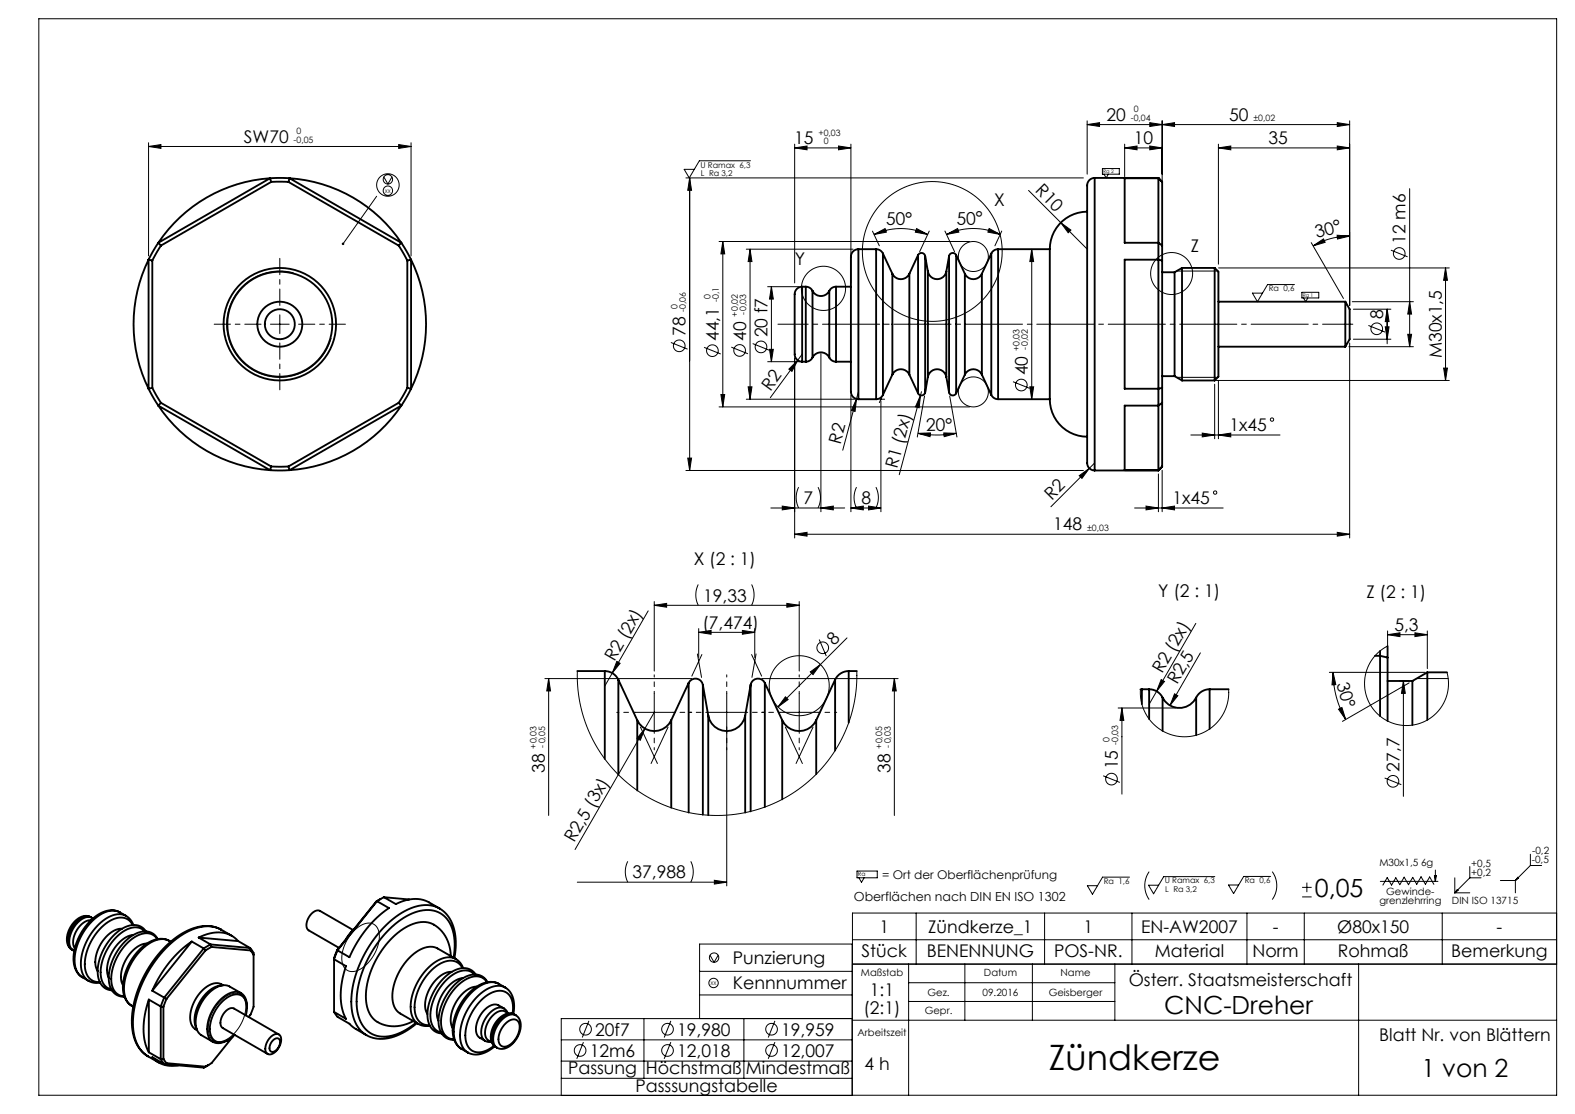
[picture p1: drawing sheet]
<svg xmlns="http://www.w3.org/2000/svg" width="420mm" height="297mm" viewBox="0 0 420 297" stroke-linecap="round" stroke-linejoin="round" font-family="sans-serif">
<g fill="none" stroke="#000" stroke-width=".27">
<path d="M10.4 5h404.7v287h-404.7zM39.6 39.1l3.3-.6v1.1zM39.6 38.1v30.1M39.6 39.1h70M106.3 38.5l3.3 .6-3.3 .5zM109.6 38.1v30.1M211.9 39.4l3.3-.5v1zM211.9 39.4h15M211.9 38.4v37M223.6 38.9l3.3 .5-3.3 .5zM226.9 38.4v37M289.9 33.2l3.3-.5v1z"/>
<path d="M289.9 33.2h70M289.9 32.2v14.2M299.9 39.4l3.3-.5v1zM299.9 39.4h10M299.9 38.4v8.7M306.6 32.7l3.3 .5-3.3 .5zM306.6 38.9l3.3 .5-3.3 .5zM309.9 33.2l3.3-.5v1zM309.9 32.2v16.1M324.9 39.4l3.3-.5v1zM324.9 38.4v32M324.9 39.4h35"/>
<path d="M356.6 32.7l3.3 .5-3.3 .5zM356.6 38.9l3.3 .5-3.3 .5zM359.9 32.2v49.2M100.4 52.3l-8.9 12.7M102.4 47.2l1 1.9 1.1-1.9M182.9 47.4h106M183.9 47.4v78M183.9 47.4l.5 3.3h-1zM200.1 42.9h-13.6l-2.7 4.5-1.3-2.3h2.6M274.3 50.8l15.6 15.6M282.9 59.4l2.7 1.9-.7 .8zM294 44.9h4.5v1.5h-4.5z"/>
<path d="M294.4 46.4l.6 1 .6-1M375.9 50.3v42.1M78.3 72.7a14.2 14.2 0 0 0-17.4 10.1 14.2 14.2 0 0 0 10 17.3 14.2 14.2 0 0 0 17.4-10M191.7 64.4h66.9M192.7 64.4l.6 3.3h-1.1zM192.7 64.4v44.1M199 66.4h28.5M200 66.4l.5 3.3h-1zM200 66.4v40M204.7 76.4h8.4M205.7 76.4v20M205.7 76.4l.5 3.3h-1z"/>
<path d="M232.7 61.6l1.8 3.9M233.1 62.5l2.9-1.6 .4 1zM233.1 62.5a16.9 16.9 0 0 1 14.3 0M244.4 60.9l3 1.6-3.3-.6zM247.8 61.6l-2.6 5.5M252 61.6l2.6 5.5M252.4 62.5l3-1.6 .3 1zM252.4 62.5a16.9 16.9 0 0 1 14.3 0M263.8 60.9l2.9 1.6-3.3-.6zM267.1 61.6l-1.8 3.9M275.1 66.4v40M275.1 66.4l.5 3.3h-1z"/>
<path d="M313.8 72.3h10.9M325 71.4h61.5M345.2 75.9h-7.2l-2.7 4.5-1.3-2.3h2.7M347.2 77.9h4.5v1.5h-4.5zM347.6 79.4l.6 1 .5-1M349.7 64.7l8.6 14.9M350.2 65.6l2.7-1.9 .5 .9zM356.6 62.7l3.3 .2-3.2 .8zM359.9 62.9a19.5 19.5 0 0 0-9.7 2.7M370.9 66.7l4.5 1.8M385.5 71.4v30M385.5 71.4l.5 3.3h-1z"/>
<path d="M72.1 86.4h5M74.6 83.9v5M178.9 91.3l4.5 1.8M187.7 92.6l4.5 1.8M195 92.5l4.5 1.8M200.7 91.6l4.5 1.8M204.7 96.4h8.5M205.2 93.1h1l-.5 3.3zM211.9 95.4v48M212.7 96l-1.5 3-.8-.6zM213.9 94.4l-8.5 11.6M218.9 94.3v42.1"/>
<path d="M359.7 92.4h17.2M359.9 91.4v52M360.6 80.4h16.3M360.9 90.4h10M360.9 82.4h10M364.9 86.8l4.5 1.7M369.4 87.1h1l-.5 3.3zM369.9 82.4v9.3M369.9 82.4l.5 3.3h-1zM375.4 89.1h1l-.5 3.3zM375.9 80.4l.5 3.3h-1zM385 98.1h1l-.5 3.3z"/>
<path d="M191.7 108.5h66.9M192.2 105.2h1.1l-.6 3.3zM199 106.4h28.9M199.5 103.1h1l-.5 3.3zM226.9 105.4v31M228.4 106.4l-.4 3.3-1-.3zM228.9 104.4l-4.2 15.6M234.6 106.4h1.3M234.9 106.8v29.6M235 106.2l-.5 1.1M244.8 115.5l3.3-.1-.1 1zM244.8 115.5l4.7 .5 5.5-.5"/>
<path d="M245.5 105.4l-.4 3.3-1-.2zM245.7 104.4l-5.9 22.2M246.5 105.6l-1.9 10.9M251.7 115.4l3.3 .1-3.2 .9zM253.3 105.6l1.9 10.9M270.1 101.8l4.5 1.7M274.6 103.1h1l-.5 3.3zM313.8 100.6h10.9M317.6 116h23.7M320.6 115.5l3.3 .5-3.3 .5zM323.9 102.4v14.6M324.4 101.4h62.1"/>
<path d="M324.9 116l3.3-.5v1zM324.9 101.4v15.6M182.9 125.4h106M183.4 122.1h1l-.5 3.3zM205.6 135.4h19.7M208.6 134.9l3.3 .5-3.3 .5zM213 129.9a6.2 6.2 0 0 0 0 5.5M218.1 129.9a6.2 6.2 0 0 1 0 5.5M218.9 135.4l3.3-.5v1zM226.9 135.4l3.3-.5v1zM226.9 135.4h8M228.4 129.9a6.2 6.2 0 0 0 0 5.5"/>
<path d="M231.6 134.9l3.3 .5-3.3 .5zM233.6 129.9a6.2 6.2 0 0 1 0 5.5M287.8 126.8l2.7-2-2 2.7zM291.9 123.4l-11.7 11.7M302.6 135.4h23.6M305.6 134.9l3.3 .5-3.3 .5zM308.9 126.3v10.1M309.9 135.4l3.3-.5v1zM309.9 125.4v11M186.2 155.8a6.2 6.2 0 0 0 0 5.6M200.4 155.8a6.2 6.2 0 0 1 0 5.6M211.9 142.4l3.3-.5v1z"/>
<path d="M211.9 142.4h148M356.6 141.9l3.3 .5-3.3 .5zM154 178.9v3.6l.5 3.8 .7 3.6 1.2 3.6 1.5 3.3 1.8 3.3 2.2 3.1 2.5 2.8 2.7 2.5 3 2.3 3.1 1.9 3.4 1.7 3.4 1.3 3.6 .9 3.8 .6 3.7 .2 3.8-.2 3.8-.5 3.5-.9 3.5-1.3 3.4-1.6 3-1.9 3.1-2.3 2.7-2.5 2.5-2.9 2.2-3.1 1.9-3.3 1.5-3.3 1.2-3.6 .7-3.5 .5-3.8 .1-3.8M163.3 179.4l-2 3.5M164.5 176.3l.9 .5-2.1 2.6zM172.9 162.9l-9.6 16.5M174.5 161.4l3.3-.5v1zM174.5 160.4v18.5M174.5 161.4h38.6M186 174.3l1.1 6.3M186.3 168.6l3.3-.5v1zM186.3 167.6v7.7"/>
<path d="M186.3 168.6h15M187.2 174.5l-2.7 5.8M198 168.1l3.3 .5-3.3 .5zM200.4 174.5l2.7 5.8M201.3 167.6v7.7M201.6 174.3l-1.1 6.3M209.8 160.9l3.3 .5-3.3 .5zM213.1 160.4v18.5M216.1 179.1l2.7-1.9-2 2.7zM218.5 170.5l1.8 4.4M225.9 170.1l-18.4 18.4M318.9 166.2l-12.5 21.6"/>
<path d="M320.1 174.1l-8.1 14M354.5 179.3h25.5M355.5 179.3l.7 3.2-1 .1zM355.5 179.3a25.1 25.1 0 0 0 3.4 12.5M370 169.2l3.3-.5v1zM370 168.2v4l-2.3 1.6-2 2.2-1.2 2.7-.6 2.8 .2 2.9 .9 2.7 1.6 2.4 2.1 1.9 3.1 1.5 3.3 .5 3.4-.5 1.6-.6 1.5-1 2.4-2.3 1.6-3 .7-3.3-.4-3.4M370 169.2h10.6M377.3 168.7l3.3 .5-3.3 .5zM380.6 168.2v10.1M145.3 180.9h39.2M146.3 180.9l.5 3.3h-1zM146.3 180.9v36.5"/>
<path d="M169.5 189.9h10M170.8 193.8l4.5 9.8M172 194.2l-1.2 3.2-.9-.6zM174.5 184.9v10M174.5 189.9l-21.1 36.6M178.2 193.8l-4.6 9.8M188.8 189.9h10M193.8 184.9v51.3M203.1 180.9h36.4M208.1 189.9h10M209.4 193.8l4.6 9.8M209.4 185.8l.8 .7-2.7 2z"/>
<path d="M213.1 184.9v10M216.8 193.8l-4.5 9.8M238.5 180.9l.5 3.3h-1zM238.5 180.9v36.5M298.2 188.8h15.3M299.2 188.8l.5 3.3h-1zM299.2 188.8v22.9M309.6 181.2l.9 .5-2.1 2.6zM313.2 185l.9 .5-2.1 2.6zM327.6 183.8v2.3l-.6 2.4-1 2.2-1.5 1.9-1.7 1.6-2.2 1.2-2.2 .8-2.4 .2-2.4-.2-2.4-.7-2-1.2-1.9-1.6-1.5-1.9-1-2.2-.6-2.4-.1-2.4M356.9 189.1l1-.5 1 3.2zM373.2 181.6h2.4"/>
<path d="M374.2 181.6l.5 3.3h-1zM374.2 181.6v30.7M375.8 182.1l-17.8 10.2M377.8 180.9h8.4M294.2 206.8l4.4 1.8M369.2 207.4l4.5 1.8M153.9 235.2h39.9M167.4 229.6a6.2 6.2 0 0 0 0 5.6M184.2 229.6a6.2 6.2 0 0 1 0 5.6M190.5 234.7l3.3 .5-3.3 .5zM228.5 232.2h5.4v1.8h-5.4zM229 234l.7 1.2 .7-1.2"/>
<path d="M301.2 233.8h-7.2l-2.7 4.6-1.3-2.3h2.7M306.4 232.4a6.5 6.5 0 0 0 0 7.4M323.9 233.7h-13.6l-2.7 4.6-1.3-2.3h2.7M338.8 233.7h-7.1l-2.7 4.5-1.4-2.2h2.7M339.3 232.4a6.3 6.3 0 0 1 0 7.4M347.2 239.1h2.6M347.2 236.6h2.6M348.5 235.3v2.6M368.1 235h15.4M382.4 235.8l-1.2-2-1.1 2-1.1-2-1.2 2-1.1-1.9-1.1 2-1.2-2-1.1 2-1.1-1.9-1.1 2-1.2-2-1.1 2M382.5 233.5h.5l-.2 1.5zM382.8 232v3"/>
<path d="M387.9 234v4M387.9 238h4M388.6 237.2l.2 .2-.9 .6zM391.9 234l-4 4M391.9 231v3M391.9 234h3M400.1 234.7h4M404.1 234.7v3.3M404.8 233.9l.2 .2-.9 .6zM408.1 230.7l-4 4M408.1 227.7v3M408.1 230.7h3"/>
<path d="M94.5 248.1a4.5 4.5 0 0 1 5.3-1.6 5.1 5.1 0 0 1 .9 5.8 9.5 9.5 0 0 1-6.5 6.7 2.98 2.98 0 0 1-3.1-3.5 11.2 11.2 0 0 1 3.4-7.4zM186.6 259h40.6M189.3 254.7l1.1 1.9 1.1-1.9M227.3 257h187.8M227.3 243.4h187.8v13.7h-187.8zM227.3 250.5h187.8M242.3 257v35M244.3 243.4v13.7M257.3 257v15M275.3 257v15M278.6 243.4v13.7M297.3 257v15"/>
<path d="M301.9 243.4v13.7M332.5 243.4v13.7M347.8 243.4v13.7M362.3 257v35M384.6 243.4v13.7M58.8 266.8a4.5 4.5 0 0 1 5.4-1.6 5.1 5.1 0 0 1 .9 5.8 9.5 9.5 0 0 1-6.5 6.7 2.98 2.98 0 0 1-3.1-3.5 11.2 11.2 0 0 1 3.3-7.4zM149.7 271.6h77.5v20.5h-77.5zM149.7 277.2h77.5M155.6 277.8l-1.8 4.5M157 272.2l-1.7 4.4M171.7 271.6v15.9M178.9 272.2l-1.8 4.4"/>
<path d="M178.9 277.8l-1.8 4.5M186.6 265.3h40.6M198.4 271.6v15.9M206.6 272.2l-1.7 4.4M206.6 277.8l-1.7 4.5M227.2 271.6h-40.6v-19.9h40.6l.1 40.3M227.3 272h187.8M242.3 262h55M242.3 267h55M149.7 282.9h77.5M149.7 287.5h77.5"/>
<circle cx="103.4" cy="50.8" r="1.25"/>
<circle cx="103.4" cy="49.3" r="3"/>
<circle cx="103.4" cy="47.8" r="1.25"/>
<circle cx="219.6" cy="76.9" r="5.9"/>
<circle cx="248.6" cy="67" r="18.6"/>
<circle cx="259.6" cy="68.4" r="4"/>
<circle cx="312.4" cy="72.9" r="5.6"/>
<circle cx="373.1" cy="67.6" r="1.56"/>
<circle cx="181.1" cy="92.2" r="1.56"/>
<circle cx="190" cy="93.5" r="1.56"/>
<circle cx="197.2" cy="93.4" r="1.56"/>
<circle cx="202.9" cy="92.5" r="1.56"/>
<circle cx="367.1" cy="87.7" r="1.56"/>
<circle cx="259.6" cy="104.5" r="4"/>
<circle cx="272.3" cy="102.7" r="1.56"/>
<circle cx="339.2" cy="111.9" r=".44"/>
<circle cx="324" cy="131.3" r=".44"/>
<circle cx="219.4" cy="172.7" r="1.56"/>
<circle cx="213.1" cy="182.8" r="8"/>
<circle cx="296.4" cy="207.7" r="1.56"/>
<circle cx="371.5" cy="208.3" r="1.56"/>
<circle cx="190.4" cy="255.3" r="1.25"/>
<circle cx="156.2" cy="274.4" r="1.56"/>
<circle cx="178" cy="274.4" r="1.56"/>
<circle cx="190.3" cy="262.1" r="1.25"/>
<circle cx="205.7" cy="274.4" r="1.56"/>
<circle cx="154.7" cy="280.1" r="1.56"/>
<circle cx="178" cy="280.1" r="1.56"/>
<circle cx="205.7" cy="280.1" r="1.56"/>
</g>
<g fill="#000">
<path d="M382.8 233.5v1.5l.2-1.5zM382.5 233.5l.3 1.5v-1.5z" fill-rule="evenodd"/>
<path d="M404.1 234.7l.9-.6-.1-.1zM404.8 233.9l-.7 .8 .8-.7zM388.7 237.3l-.8 .7 .9-.6zM388.6 237.2l-.7 .8 .8-.7z" fill-rule="evenodd"/>
</g>
<path d="M207.4 86.4h153.4" fill="none" stroke="#000" stroke-width=".27" stroke-dasharray="15.2 1.3 1.3 1.3" stroke-dashoffset="7.2"/>
<g fill="#000">
<path d="M282.9 59.4l2.7 1.9-.7 .8zM91.2 64.8a.34 .34 0 0 1 .5 0 .34 .34 0 0 1 0 .4 .34 .34 0 0 1-.4 .1l.2-.3-.2 .3zM212.7 96l-1.5 3-.8-.6zM287.8 126.8l2.7-2-2 2.7zM164.5 176.3l.9 .5-2.1 2.6zM172 194.2l-1.2 3.2-.9-.6zM309.6 181.2l.9 .5-2.1 2.6zM313.2 185l.9 .5-2.1 2.6zM190.5 234.7l3.3 .5-3.3 .5z"/>
<path d="M223.6 38.9l3.3 .5-3.3 .5zM211.9 39.4l3.3-.5v1z"/>
<path d="M356.6 32.7l3.3 .5-3.3 .5zM309.9 33.2l3.3-.5v1zM306.6 32.7l3.3 .5-3.3 .5zM289.9 33.2l3.3-.5v1zM356.6 38.9l3.3 .5-3.3 .5zM324.9 39.4l3.3-.5v1zM306.6 38.9l3.3 .5-3.3 .5zM299.9 39.4l3.3-.5v1zM231.6 134.9l3.3 .5-3.3 .5zM226.9 135.4l3.3-.5v1zM218.9 135.4l3.3-.5v1zM208.6 134.9l3.3 .5-3.3 .5zM377.3 168.7l3.3 .5-3.3 .5zM370 169.2l3.3-.5v1z"/>
<path d="M192.7 64.4l.6 3.3h-1.1zM192.2 105.2h1.1l-.6 3.3z"/>
<path d="M244.4 60.9l3 1.6-3.3-.6zM233.1 62.5l2.9-1.6 .4 1z"/>
<path d="M263.8 60.9l2.9 1.6-3.3-.6zM252.4 62.5l3-1.6 .3 1z"/>
<path d="M356.6 62.7l3.3 .2-3.2 .8zM350.2 65.6l2.7-1.9 .5 .9z"/>
<path d="M375.4 89.1h1l-.5 3.3zM375.9 80.4l.5 3.3h-1zM369.4 87.1h1l-.5 3.3zM369.9 82.4l.5 3.3h-1zM385 98.1h1l-.5 3.3zM385.5 71.4l.5 3.3h-1zM183.4 122.1h1l-.5 3.3zM183.9 47.4l.5 3.3h-1zM199.5 103.1h1l-.5 3.3zM200 66.4l.5 3.3h-1zM205.2 93.1h1l-.5 3.3zM205.7 76.4l.5 3.3h-1zM274.6 103.1h1l-.5 3.3zM275.1 66.4l.5 3.3h-1zM374.2 181.6l.5 3.3h-1z"/>
<path d="M244.8 115.5l3.3-.1-.1 1zM251.7 115.4l3.3 .1-3.2 .9z"/>
<path d="M245.5 105.4l-1.4 3.1 1 .2zM228.4 106.4l-1.4 3 1 .3z"/>
<path d="M211.9 142.4l3.3-.5v1zM356.6 141.9l3.3 .5-3.3 .5zM305.6 134.9l3.3 .5-3.3 .5zM309.9 135.4l3.3-.5v1zM320.6 115.5l3.3 .5-3.3 .5zM324.9 116l3.3-.5v1z"/>
<path d="M174.5 161.4l3.3-.5v1zM209.8 160.9l3.3 .5-3.3 .5zM39.6 39.1l3.3-.6v1.1zM106.3 38.5l3.3 .6-3.3 .5z"/>
<path d="M198 168.1l3.3 .5-3.3 .5zM186.3 168.6l3.3-.5v1z"/>
<path d="M355.5 179.3l.7 3.2-1 .1zM356.9 189.1l1-.5 1 3.2z"/>
<path d="M209.4 185.8l-1.9 2.7 2.7-2zM216.1 179.1l.7 .8 2-2.7z"/>
<path d="M299.2 188.8l.5 3.3h-1zM146.3 180.9l.5 3.3h-1zM238.5 180.9l.5 3.3h-1z"/>
</g>
<path d="M169.5 189.9h-5M174.5 184.9v-5M174.5 194.9v5M179.5 189.9h5M188.8 189.9h-5M193.8 184.9v-5M193.8 194.9v5M198.8 189.9h5M208.1 189.9h-5M213.1 184.9v-5M213.1 194.9v5M218.1 189.9h5" fill="none" stroke="#000" stroke-width=".27" stroke-dasharray="15.2 1.3 1.3 1.3" stroke-dashoffset="14.6"/>
<path d="M69.6 86.4h-12.5M74.6 81.4v-12.5M74.6 91.4v12.5M79.6 86.4h12.5" fill="none" stroke="#000" stroke-width=".27" stroke-dasharray="15.2 1.3 1.3 1.3" stroke-dashoffset="10.9"/>
<g fill="none" stroke="#000" stroke-width=".5">
<path d="M72 47.5h5.2M72 47.5a39 39 0 0 0-29.8 17.2M72 47.5l.3 1M72 47.5l-29.8 17.2M72.3 48.5h4.6M72.3 48.5l-29.4 17M76.9 48.5l29.4 17M77.2 47.5a39 39 0 0 1 29.8 17.2M77.2 47.5l-.3 1M77.2 47.5l29.8 17.2M289.9 56.4a10 10 0 0 0-10 10M291.9 47.4a2.38 2.38 0 0 0-2 3.2v72.2a2.17 2.17 0 0 0 2 2.6"/>
<path d="M291.9 47.4v78M291.9 47.4h17M308.9 47.4v.1M308.9 47.5h-9v17.2h9M308.9 47.4l1 1.1M308.9 47.5v17.2M308.9 47.5l1 1M309.9 48.5v17M39.6 69.2a39 39 0 0 0 0 34.4M39.6 69.2l1 .3M39.6 69.2v34.4M40.6 69.5v33.9"/>
<path d="M42.2 64.7l-2.6 4.5M42.2 64.7l.7 .8M42.9 65.5l-2.3 4M106.3 65.5l2.3 4M107 64.7l2.6 4.5M107 64.7l-.7 .8M108.6 69.5v33.9M109.6 69.2a39 39 0 0 1 0 34.4M109.6 69.2l-1 .3M109.6 69.2v34.4M213.9 76.4a2.21 2.21 0 0 0-2 2.8v14.5a2.21 2.21 0 0 0 2 2.7M213.9 76.4v20"/>
<path d="M213.9 76.4h1M214.9 76.4a2 2 0 0 1 1.8 1.1M214.9 76.4v20M216.7 77.5a2.5 2.5 0 0 0 2.2 1.4 2.5 2.5 0 0 0 2.2-1.4M216.7 77.5v17.8M221.1 77.5v17.8M222.9 76.4a2 2 0 0 0-1.8 1.1M222.9 76.4v20M222.9 76.4h4M228.9 66.4a2.37 2.37 0 0 0-2 3.2v34.2a2.17 2.17 0 0 0 2 2.6M228.9 66.4v40M228.9 66.4h4.7"/>
<path d="M233.6 66.4a2 2 0 0 1 1.8 1.2M233.6 66.4v40M235.4 67.6v37.7M235.4 67.6l2.6 5.4M238 73a2.5 2.5 0 0 0 2.2 1.4 2.5 2.5 0 0 0 2.3-1.4M238 73v26.9M242.5 73v26.9M244.8 68a1 1 0 0 1 1.1-.6 1 1 0 0 1 .8 .9M244.8 68v36.9M244.8 68l-2.3 5M246.7 68.3v36.3M246.7 68.3l.7 4.1"/>
<path d="M247.4 72.4a2.5 2.5 0 0 0 2.5 2 2.5 2.5 0 0 0 2.5-2M247.4 72.4v28.1M252.4 72.4v28.1M253.1 68.3v36.3M253.1 68.3l-.7 4.1M255 68a1 1 0 0 0-1.1-.6 1 1 0 0 0-.8 .9M255 68v36.9M255 68l2.3 5M257.3 73a2.5 2.5 0 0 0 2.3 1.4 2.5 2.5 0 0 0 2.2-1.4M257.3 73v26.9M261.8 73v26.9M264.3 67.6v37.7"/>
<path d="M264.3 67.6l-2.5 5.4M266.2 66.4a2 2 0 0 0-1.9 1.2M266.2 66.4v40M266.2 66.4h13.7M279.9 66.4v40M308.9 64.7v4.5M308.9 69.2h-9v34.4h9M308.9 69.2v34.4M308.9 64.7l1 .8M308.9 69.2l1 .3M309.9 65.5v4M309.9 72.6h3.3"/>
<path d="M309.9 69.5v33.9M313.2 72.6v27.7M315.2 71.4v30M315.2 71.4h8.7M315.2 71.4l-2 1.2M323.9 71.4v30M323.9 71.4l1 1v28l-1 1M213.9 96.4h1M216.7 95.3a2 2 0 0 1-1.8 1.1M216.7 95.3a2.5 2.5 0 0 1 2.2-1.4 2.5 2.5 0 0 1 2.2 1.4M221.1 95.3a2 2 0 0 0 1.8 1.1M222.9 96.4h4"/>
<path d="M238 99.9a2.5 2.5 0 0 1 2.2-1.5 2.5 2.5 0 0 1 2.3 1.5M238 99.9l-2.6 5.4M242.5 99.9l2.3 5M257.3 99.9a2.5 2.5 0 0 1 2.3-1.5 2.5 2.5 0 0 1 2.2 1.5M257.3 99.9l-2.3 5M261.8 99.9l2.5 5.4M324.9 92.4h33.9M324.9 80.4h33.9M358.8 80.4v12M358.8 80.4l1.1 2v8l-1.1 2M39.6 103.6l2.6 4.5M40.6 103.4l2.3 4"/>
<path d="M40.6 103.4l-1 .2M42.2 108.1a39 39 0 0 0 29.8 17.2M42.2 108.1l29.8 17.2M42.9 107.4l29.4 17M42.9 107.4l-.7 .7M106.3 107.4l.7 .7M106.3 107.4l-29.4 17M107 108.1a39 39 0 0 1-29.8 17.2M107 108.1l-29.8 17.2M108.6 103.4l-2.3 4M108.6 103.4l1 .2M109.6 103.6l-2.6 4.5"/>
<path d="M228.9 106.4h4.7M235.4 105.3a2 2 0 0 1-1.8 1.1M246.7 104.6a1 1 0 0 1-.8 .8 1 1 0 0 1-1.1-.5M247.4 100.5a2.5 2.5 0 0 1 2.5-2.1 2.5 2.5 0 0 1 2.5 2.1M247.4 100.5l-.7 4.1M252.4 100.5l.7 4.1M253.1 104.6a1 1 0 0 0 .8 .8 1 1 0 0 0 1.1-.5M264.3 105.3a2 2 0 0 0 1.9 1.1M266.2 106.4h13.7M279.9 106.4a10 10 0 0 0 10 10M308.9 103.6v4.5M308.9 108.1h-9v17.2h9"/>
<path d="M308.9 108.1v17.2M309.9 103.4v4M309.9 100.3h3.3M309.9 103.4l-1 .2M309.9 107.4l-1 .7M309.9 107.4v17M313.2 100.3l2 1.1M315.2 101.4h8.7M72 125.3h5.2M72.3 124.4h4.6M72.3 124.4l-.3 .9M76.9 124.4l.3 .9"/>
<path d="M291.9 125.4h17M308.9 125.3v.1M309.9 124.4l-1 1M309.9 124.4l-1 .9M154 178.9h7.3M161.3 178.9a4 4 0 0 1 3.6 2.3M161.3 178.9v23.4M226.3 178.9a4 4 0 0 0-3.6 2.3M226.3 178.9v13.8M226.3 178.9h2.2M366.7 174.8h1.3M368 173.5v1.3"/>
<path d="M368 174.8v16.1M368 174.8l2 .5M370 172.2v3.1M370 175.3v16.9M380.6 179.3v12.7M380.6 179.3h5.3M380.6 179.3l-4 2.3M164.9 181.2v25.3M164.9 181.2l5 10.8M169.9 192a5 5 0 0 0 4.6 2.9 5 5 0 0 0 4.5-2.9M169.9 192v18.7M179 192v23.4"/>
<path d="M183.6 182.1a2 2 0 0 1 2.1-1.2 2 2 0 0 1 1.7 1.7M183.6 182.1v34.5M183.6 182.1l-4.6 9.9M187.4 182.6v34.6M187.4 182.6l1.5 8.2M188.9 190.8a5 5 0 0 0 4.9 4.1 5 5 0 0 0 4.9-4.1M188.9 190.8v26.5M198.7 190.8v25.8M200.2 182.6v33.7M200.2 182.6l-1.5 8.2M204 182.1a2 2 0 0 0-2.1-1.2 2 2 0 0 0-1.7 1.7M204 182.1v33.1"/>
<path d="M204 182.1l4.6 9.9M208.6 192a5 5 0 0 0 4.5 2.9 5 5 0 0 0 4.6-2.9M208.6 192v21.1M217.7 192v14.4M222.7 181.2v18.9M222.7 181.2l-5 10.8M304.5 183.8v3.9M304.5 183.8h1.9M304.5 183.8h-.4M306.4 183.8a4 4 0 0 1 3.6 2.2M306.4 183.8v7.9M310 186a5 5 0 0 0 4.5 2.8 5 5 0 0 0 4.5-2.8"/>
<path d="M310 186v8.9M319 186v10M322.6 183.8a4 4 0 0 0-3.6 2.2M322.6 183.8v10.5M322.6 183.8h5M370 181.6h6.6M376.6 181.6v11.7M101.4 239.7l-1.1 .7M102.4 239.2l-1.9 1.1M102.4 239.2l3.2 1.8a9.3 9.3 0 0 1 8.8-.4l2.8 1.6M102.4 239.2l6.7 .6M19.2 253.2l.3 .2"/>
<path d="M19.5 253.3l.3 .2M24.2 244.5a3.9 3.9 0 0 0-4.9 1.9 5.3 5.3 0 0 0-.7 6.3l.5 .4M24.3 245.3a5.7 5.7 0 0 0-4.7 5l-.1 1.3 .4 1.2M24.5 244.7a3.1 3.1 0 0 0-4.1 1.1 6.7 6.7 0 0 0-2 6.5l.8 .9M24.8 244.9a2.72 2.72 0 0 0-3.7 .7 7 7 0 0 0-2.4 6.9l.8 .8M32 243.2a6 6 0 0 0-6.8 1.3 14.6 14.6 0 0 0-5.5 12.5 4.9 4.9 0 0 0 2.3 3.6M32 243.2a5.3 5.3 0 0 0-5.7 1 15.1 15.1 0 0 0-6.3 13.3 4.2 4.2 0 0 0 2 3l1.6 1M32 243.2l1.6 1M32.5 247.6a7.1 7.1 0 0 0-5.7 4.2 7.1 7.1 0 0 0-.8 7M33.6 244.2a4.4 4.4 0 0 1 2 2.4M33.6 244.2a5.3 5.3 0 0 0-5.7 .9 15.1 15.1 0 0 0-6.2 13.4 4.3 4.3 0 0 0 1.9 3M33.6 244.2h.1"/>
<path d="M35.4 246.6a3.8 3.8 0 0 0-5.6-1.4 14.2 14.2 0 0 0-7.1 13.1 3.6 3.6 0 0 0 3.9 3.5M35.6 249.3a9.2 9.2 0 0 0-6.7 6.9 6.3 6.3 0 0 0 .1 4.5M38.6 248.3a4 4 0 0 0-5.2-.3 13.8 13.8 0 0 0-6.5 12.4 3.6 3.6 0 0 0 2.8 3.3M38.9 248.3a4.3 4.3 0 0 0-6.1-.9 14 14 0 0 0-6.6 13.1 3.9 3.9 0 0 0 3.6 3.5M39.2 251.5a7.9 7.9 0 0 0-6.2 5.4 6.7 6.7 0 0 0-.2 5.7M41.9 250.4a3.7 3.7 0 0 0-5-1.1 13.8 13.8 0 0 0-7.1 12.9 3.6 3.6 0 0 0 3.3 3.4M42.1 250.4a4.1 4.1 0 0 0-5.8-1.5 14.3 14.3 0 0 0-7.3 11.8M45.1 250.8a6 6 0 0 0-6.7 1.3 14.6 14.6 0 0 0-5.5 12.5 4.9 4.9 0 0 0 2.3 3.6M45.1 250.8a5.3 5.3 0 0 0-5.7 1 15.1 15.1 0 0 0-6.2 13.3 4.2 4.2 0 0 0 1.9 3.1M45.1 250.8l.4 .3M51.1 251a30.5 30.5 0 0 0-10.5 13.1M51.1 251l3.2 1.9"/>
<path d="M51.1 251l-10.5 13.1M53 250a8.6 8.6 0 0 1 10.1 .4l.4 .5M53 250l3.2 1.8M53 250l10.5 .9M54.3 252.9l-10.5 13.1M54.3 252.9l.5 .5M54.8 253.4l-10.4 12.9M56.2 251.8l-1.9 1.1M56.2 251.8l.2 .7M56.2 251.8l10.5 .9M56.4 252.5l-1.6 .9M56.4 252.5l10.4 .9"/>
<path d="M59 247.8a10.1 10.1 0 0 0-10.4 1 29.8 29.8 0 0 0-13.4 24.1 9.9 9.9 0 0 0 4.2 8.7M59 247.8a9.5 9.5 0 0 0-9.4 .8 30.1 30.1 0 0 0-14.1 25 9.4 9.4 0 0 0 3.9 8M59 247.8l2.8 1.7M63.5 250.9l3.2 1.8M66.7 252.7l.9 1.3v14.4l-.8 2.1-.5 .6M66.7 252.7l.1 .7M66.8 253.4l.8 1.2M89.9 253.3l-.8 2.1v14.4M89.9 253.3l.1 .1M90 253.4l-.9 2.3 3.2 1.9a17.9 17.9 0 0 0 0 14l-3.2-1.8M94.1 248.1l-1.2 1.4M94.1 247.9l-8.8-5a2.81 2.81 0 0 0-3.1 2 2.44 2.44 0 0 0 .1 3.2l8.1 4.6"/>
<path d="M94.5 247.6l-1.2 1.2-1 1.5M100.3 240.4l-10.4 12.9M100.5 240.3l3.2 1.8a30.5 30.5 0 0 0-10.5 13.1l-3.2-1.8M100.5 240.3l-10.5 13.1M100.5 240.3l-.2 .1M117.2 242.2a9.7 9.7 0 0 1 4.3 8.8l-.3 4.5M117.2 242.2a9.4 9.4 0 0 0-9.3 .7 30.1 30.1 0 0 0-14.2 25 9.4 9.4 0 0 0 4 8.1M120.2 254.9a9 9 0 0 0-6.1-9 11.3 11.3 0 0 0-9.3 4 22.9 22.9 0 0 0-7.1 17.3 6.8 6.8 0 0 0 7.6 6.4l2.1-.3 2.8-1.1M120.4 259.1a7.1 7.1 0 0 0-5.7 4.2 7.1 7.1 0 0 0-.7 7M121 255.3a12.9 12.9 0 0 0-2.2-10.7 7.6 7.6 0 0 0-8.9-1.1 27.3 27.3 0 0 0-13.4 15.9 17 17 0 0 0 0 13.7 7 7 0 0 0 8.8 2.8 17.4 17.4 0 0 0 5.7-3.2M121.6 255.7l-4.9-2.8a5.3 5.3 0 0 0-5.7 .9 15.1 15.1 0 0 0-6.2 13.3 4.2 4.2 0 0 0 1.9 3.1l4.9 2.8M121.6 255.7l1.2 1 .7 1.4"/>
<path d="M121.6 255.7a5.5 5.5 0 0 0-6 1.1 15.2 15.2 0 0 0-6 12.9 4.4 4.4 0 0 0 2 3.3M123.3 258.1a3.8 3.8 0 0 0-5.5-1.4 14.2 14.2 0 0 0-7.2 13.1 3.6 3.6 0 0 0 3.9 3.5M126.5 259.8a4.1 4.1 0 0 0-5.4-.1 13.7 13.7 0 0 0-6.2 12.5 3.5 3.5 0 0 0 2.7 3M126.9 259.8a4.1 4.1 0 0 0-5.8-1 14.1 14.1 0 0 0-7 13 4 4 0 0 0 3.7 3.7M23.6 261.5l1.3 .5h1.8M29 260.7a4.4 4.4 0 0 0 4 5h.2M35.1 268.2l.4 .2M39.7 266.5a17.9 17.9 0 0 0 0 14M39.7 266.5l3.2 1.8M39.7 266.5v14M40.6 264.1l3.2 1.9M42.9 268.3l.7 .1"/>
<path d="M42.9 268.3v14.1M43.6 268.4v13.9M43.8 266l-.9 2.3M43.8 266l.6 .3M44.4 266.3l-.8 2.1M59.4 262.7a8.7 8.7 0 0 0-7.1 6.6 6.5 6.5 0 0 0 .2 5.2M59.5 262.7a4 4 0 0 0-5.2 1 9.9 9.9 0 0 0-3.3 9.3l.6 1 1 .7M62.2 276.3l-5.8 7.1-1.6 1M64.3 264.8l-3.1-1.8a4.6 4.6 0 0 0-5.2 1.5 11 11 0 0 0-3.6 9.6l.8 1.5 3.6 2.2M65.6 270.7a4.7 4.7 0 0 0-1.1-5.2 4.5 4.5 0 0 0-5.2 1.5 10 10 0 0 0-3.1 8.8 2.83 2.83 0 0 0 4.5 1.5l1.9-1.4M65.9 268.6a3.4 3.4 0 0 0-3-4.2 8.7 8.7 0 0 0-6.6 5.6 7.4 7.4 0 0 0-.3 7.1 3.5 3.5 0 0 0 4.9 .1M72 276.6a1.63 1.63 0 0 1 2.8-.2 4 4 0 0 1-3 4.7 1.79 1.79 0 0 1-.9-2.6z"/>
<path d="M72.8 277.3a1.02 1.02 0 0 1 1.4-.4 1.02 1.02 0 0 1 .4 1.4 2.14 2.14 0 0 1-2.4 2 2.23 2.23 0 0 1 .6-3zM74.4 275.8l-12-6.9a2.66 2.66 0 0 0-3.1 1.9 2.59 2.59 0 0 0 .1 3.3l12 6.9M89.1 269.8l.9 1.3 3.2 1.8 1.5 1.3 3 1.8M111.2 272.8a14.1 14.1 0 0 1-11.1 4l-2.4-.9M111.6 273h.1M111.6 273l1.3 .5h1.7M123.1 279.6l1.6 1M123.5 260.7a9.2 9.2 0 0 0-6.7 7 6.4 6.4 0 0 0 .1 4.5M127.1 263a7.9 7.9 0 0 0-6.1 5.4 6.8 6.8 0 0 0-.3 5.7M129.3 277.5l.7 .3h1.1M129.9 261.9a3.7 3.7 0 0 0-5.4-.9 13.8 13.8 0 0 0-6.8 12.9 3.5 3.5 0 0 0 3.4 3.2M130 261.9a4.1 4.1 0 0 0-5.9-1.4 14.1 14.1 0 0 0-7.1 13 4 4 0 0 0 4.1 3.7"/>
<path d="M131.9 279a6.4 6.4 0 0 1-7.1 1.6M132.2 279.1l.3 .2M133 262.3a6.3 6.3 0 0 0-7.1 1.6 14.4 14.4 0 0 0-5.1 12.3 4.8 4.8 0 0 0 2.3 3.4M133 262.3a5.6 5.6 0 0 0-5.9 1.2 15.2 15.2 0 0 0-6 12.8 4.4 4.4 0 0 0 2 3.3M133 262.3h.1M133.1 262.3l1.6 1M134.3 268.8l-1.4-.8a3.5 3.5 0 0 0-4.1 1.7 6.1 6.1 0 0 0-1.4 6.4l2 1.4M134.4 268.8a3.5 3.5 0 0 0-4.2 1.7 6.1 6.1 0 0 0-1.4 6.4l.5 .6M134.4 268.8l.5 .5 .6 .9M134.7 263.3a6.2 6.2 0 0 1 2.2 6.8v.2M134.7 263.3a5.5 5.5 0 0 0-5.9 1.1 15.2 15.2 0 0 0-6 12.9 4.4 4.4 0 0 0 1.9 3.3M134.9 272.8a2.18 2.18 0 0 1 3.3-.4 5.3 5.3 0 0 1-3.7 6.7 1.83 1.83 0 0 1-1.6-2.5 6.5 6.5 0 0 1 2-3.8z"/>
<path d="M135.3 270.2a2 2 0 0 0-3.2-.1 6 6 0 0 0-2.4 6.7l.4 .5 .9 .3M136.7 270.3a5.1 5.1 0 0 0-2.2-5.9 6.2 6.2 0 0 0-6 2.1 13.1 13.1 0 0 0-4.2 11.2 3.6 3.6 0 0 0 5.7 2.2l1.7-1.1M137.2 270.5a3.7 3.7 0 0 0-4.3 1.9 5.8 5.8 0 0 0-1.2 6.3l.5 .4M137.2 270.5l.3 .2M137.2 270.5a3.9 3.9 0 0 0-4.9 1.9 5.3 5.3 0 0 0-.7 6.3l.6 .4M137.6 270.7a3.7 3.7 0 0 0-4.4 1.9 5.8 5.8 0 0 0-1.1 6.3l.4 .4M137.6 270.7a3.9 3.9 0 0 1 .8 4.9 5.5 5.5 0 0 1-5.2 4l-.7-.3M39.4 281.6l2.9 1.7M39.7 280.5l3.2 1.9M42.9 282.4l.9 1.3M43.6 282.3l.8 1.1M43.6 282.3l-.7 .1"/>
<path d="M43.8 283.7l-3.2-1.8a7.2 7.2 0 0 0 7 2.1M43.8 283.7l10.5 .9M44.4 283.4l10.4 1M44.4 283.4l-.6 .3M54.8 284.4l-.5 .2M55.6 283.9l-1.3 .7M124.7 280.6h.1"/>
<circle cx="74.6" cy="86.4" r="15"/>
<circle cx="74.6" cy="86.4" r="4"/>
<circle cx="74.6" cy="86.4" r="14"/>
<circle cx="74.6" cy="86.4" r="6"/>
</g>
<text font-size="9.3" x="279.7" y="285.2">Zündkerze</text>
<g font-size="6.7">
<text x="350.7" y="239.1">0,05</text>
<text x="310.5" y="270.4">CNC-Dreher</text>
<text x="379.1" y="287">1 von 2</text>
</g>
<g font-size="4.7">
<text x="295.1" y="32.2">20</text>
<text x="327.8" y="32.2">50</text>
<text x="65" y="38">SW70</text>
<text x="211.8" y="38.4">15</text>
<text x="302.3" y="38.4">10</text>
<text x="338.3" y="38.4">35</text>
<text x="275.9" y="51" transform="rotate(45 275.9 51)">R10</text>
<text x="265.1" y="54.8">X</text>
<text x="236.3" y="60" transform="rotate(-1 236.3 60)">50°</text>
<text x="255.2" y="60.1" transform="rotate(-3 255.2 60.1)">50°</text>
<text x="351.2" y="63.6" transform="rotate(-15 351.2 63.6)">30°</text>
<text x="374.8" y="65" transform="rotate(-90 374.8 65)">12 m6</text>
<text x="212" y="70.6">Y</text>
<text x="317.6" y="67.3">Z</text>
<text x="182.8" y="89.6" transform="rotate(-90 182.8 89.6)">78</text>
<text x="204.6" y="89.9" transform="rotate(-90 204.6 89.9)">20 f7</text>
<text x="368.8" y="85.1" transform="rotate(-90 368.8 85.1)">8</text>
<text x="191.7" y="90.9" transform="rotate(-90 191.7 90.9)">44,1</text>
<text x="198.9" y="90.9" transform="rotate(-90 198.9 90.9)">40</text>
<text x="384.5" y="95.5" transform="rotate(-90 384.5 95.5)">M30x1,5</text>
<text x="274.1" y="100.1" transform="rotate(-90 274.1 100.1)">40</text>
<text x="205.4" y="104.4" transform="rotate(-54 205.4 104.4)">R2</text>
<text x="224.1" y="118.5" transform="rotate(-75 224.1 118.5)">R2</text>
<text x="246.9" y="115" transform="rotate(-1 246.9 115)">20°</text>
<text x="327.8" y="114.9">1x45</text>
<text x="239.2" y="125.1" transform="rotate(-75 239.2 125.1)">R1 (2x)</text>
<text x="214.3" y="134.4">7</text>
<text x="229.7" y="134.4">8</text>
<text x="280.5" y="133.5" transform="rotate(-45 280.5 133.5)">R2</text>
<text x="312.7" y="134.4">1x45</text>
<text x="280.9" y="141.4">148</text>
<text x="185" y="150.7">X (2 : 1)</text>
<text x="187.5" y="160.4">19,33</text>
<text x="308.9" y="159.2">Y (2 : 1)</text>
<text x="364.4" y="159.5">Z (2 : 1)</text>
<text x="187.3" y="167.6">(7,474)</text>
<text x="222.4" y="172.1" transform="rotate(-45 222.4 172.1)">8</text>
<text x="371.8" y="168.2">5,3</text>
<text x="163.9" y="176.5" transform="rotate(-60 163.9 176.5)">R2 (2x)</text>
<text x="309.9" y="179.8" transform="rotate(-60 309.9 179.8)">R2 (2x)</text>
<text x="313.9" y="182.7" transform="rotate(-60 313.9 182.7)">R2,5</text>
<text x="356.4" y="182.2" transform="rotate(75 356.4 182.2)">30°</text>
<text x="145.3" y="206.1" transform="rotate(-90 145.3 206.1)">38</text>
<text x="237.5" y="206.1" transform="rotate(-90 237.5 206.1)">38</text>
<text x="298.1" y="205.2" transform="rotate(-90 298.1 205.2)">15</text>
<text x="373.2" y="205.7" transform="rotate(-90 373.2 205.7)">27,7</text>
<text x="153.1" y="224.9" transform="rotate(-60 153.1 224.9)">R2,5 (3x)</text>
<text x="168.7" y="234.2">37,988</text>
<text x="234.5" y="248.7">1</text>
<text x="247.5" y="248.7">Zündkerze_1</text>
<text x="288.9" y="248.7">1</text>
<text x="304.3" y="248.7">EN-AW2007</text>
<text x="339.4" y="248.7">-</text>
<text x="356.6" y="248.7">Ø80x150</text>
<text x="399.1" y="248.7">-</text>
<text x="195.5" y="256.9">Punzierung</text>
<text x="229.8" y="255.1">Stück</text>
<text x="247.1" y="255.1">BENENNUNG</text>
<text x="281.1" y="255.1">POS-NR.</text>
<text x="307.9" y="255.1">Material</text>
<text x="334" y="255.1">Norm</text>
<text x="356.8" y="255.1">Rohmaß</text>
<text x="387" y="255.1">Bemerkung</text>
<text x="195.5" y="263.6">Kennnummer</text>
<text x="301" y="262.8">Österr. Staatsmeisterschaft</text>
<text x="232" y="265.5">1:1</text>
<text x="230.3" y="270.4">(2:1)</text>
<text x="157.3" y="281.8">12m6</text>
<text x="158.7" y="276.2">20f7</text>
<text x="180.6" y="276.2">19,980</text>
<text x="180.6" y="281.8">12,018</text>
<text x="208.3" y="276.2">19,959</text>
<text x="208.3" y="281.8">12,007</text>
<text x="367.8" y="277.6">Blatt Nr. von Blättern</text>
<text x="151.5" y="286.4">Passung</text>
<text x="172.2" y="286.4">Höchstmaß</text>
<text x="198.9" y="286.4">Mindestmaß</text>
<text x="230.6" y="285.2">4 h</text>
<text x="169.5" y="291">Passsungstabelle</text>
</g>
<text font-size="3.3" x="227.7" y="240.1">Oberflächen nach DIN EN ISO 1302</text>
<text font-size="3.2" x="235.2" y="234.4">= Ort der Oberflächenprüfung</text>
<g font-size="2.7">
<text x="408.6" y="227.8">-0,2</text>
<text x="367.8" y="231">M30x1,5 6g</text>
<text x="392.3" y="233.5">+0,2</text>
<text x="392.3" y="231.1">+0,5</text>
<text x="408.5" y="230.2">-0,5</text>
<text x="369.7" y="238.5">Gewinde-</text>
<text x="367.8" y="241.1">grenzlehrring</text>
<text x="387.2" y="241.1">DIN ISO 13715</text>
<text x="229.6" y="260.2">Maßstab</text>
<text x="262.4" y="260.2">Datum</text>
<text x="282.8" y="260.2">Name</text>
<text x="247.3" y="265.5">Gez.</text>
<text x="262" y="265.5">09.2016</text>
<text x="279.6" y="265.5">Geisberger</text>
<text x="246.6" y="270.4">Gepr.</text>
<text x="228.7" y="276.3">Arbeitszeit</text>
</g>
<g font-size="2.3">
<text x="302.3" y="30">0</text>
<text x="79.1" y="35.8">0</text>
<text x="301.5" y="32.2">-0,04</text>
<text x="334.3" y="32.2">±0,02</text>
<text x="78.3" y="38.1">-0,05</text>
<text x="218.2" y="36.2">+0,03</text>
<text x="219.6" y="38.5">0</text>
<text x="180.6" y="82.4" transform="rotate(-90 180.6 82.4)">0</text>
<text x="182.9" y="83.2" transform="rotate(-90 182.9 83.2)">-0,06</text>
<text x="189.5" y="79.8" transform="rotate(-90 189.5 79.8)">0</text>
<text x="191.7" y="80.6" transform="rotate(-90 191.7 80.6)">-0,1</text>
<text x="196.7" y="84.4" transform="rotate(-90 196.7 84.4)">+0,02</text>
<text x="199" y="84.1" transform="rotate(-90 199 84.1)">-0,03</text>
<text x="271.8" y="93.6" transform="rotate(-90 271.8 93.6)">+0,03</text>
<text x="274.1" y="93.3" transform="rotate(-90 274.1 93.3)">-0,02</text>
<text x="289.9" y="141.4">±0,03</text>
<text x="295.9" y="197.9" transform="rotate(-90 295.9 197.9)">0</text>
<text x="143.1" y="199.6" transform="rotate(-90 143.1 199.6)">+0,03</text>
<text x="145.3" y="199.3" transform="rotate(-90 145.3 199.3)">-0,05</text>
<text x="235.3" y="199.6" transform="rotate(-90 235.3 199.6)">+0,05</text>
<text x="237.5" y="199.3" transform="rotate(-90 237.5 199.3)">-0,03</text>
<text x="298.2" y="198.7" transform="rotate(-90 298.2 198.7)">-0,03</text>
</g>
<g font-size="2.1">
<text x="186.8" y="44.7">U Ramax 6,3</text>
<text x="186.9" y="47">L Ra 3,2</text>
<text x="338.3" y="77.7">Ra 0,6</text>
<text x="294.3" y="235.7">Ra 1,6</text>
<text x="310.6" y="235.5">U Ramax 6,3</text>
<text x="310.7" y="237.8">L Ra 3,2</text>
<text x="331.9" y="235.5">Ra 0,6</text>
</g>
<text font-size="1.6" x="228.8" y="233.6">Ra</text>
<g font-size="1.3">
<text x="294.2" y="46.1">Ra 2</text>
<text x="102.6" y="51.3">XX</text>
<text x="347.4" y="79.1">Ra 1</text>
<text x="189.5" y="262.6">XX</text>
</g>
</svg>
